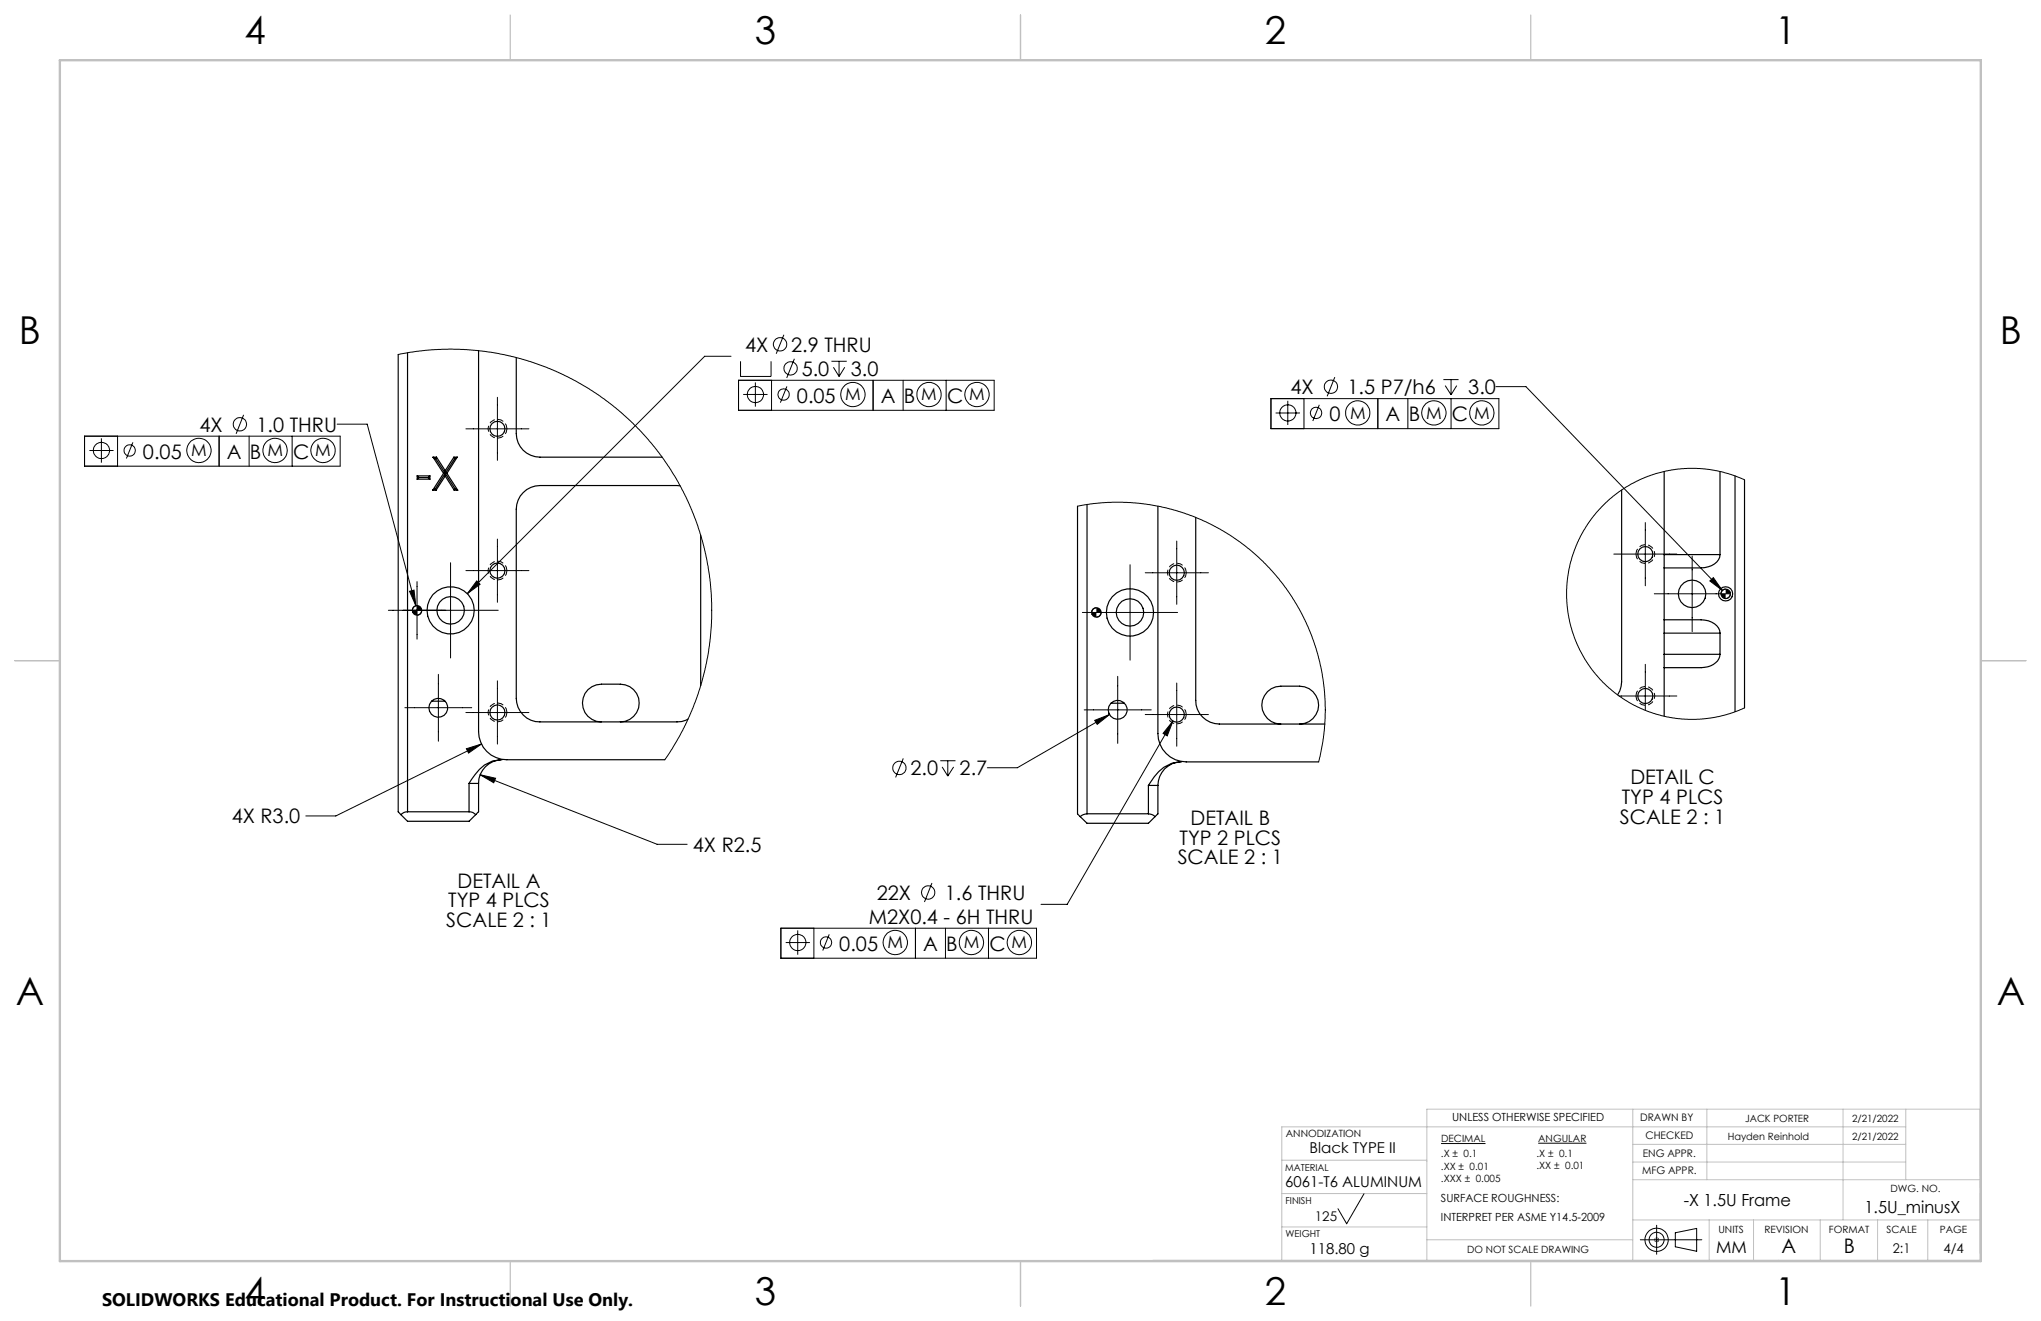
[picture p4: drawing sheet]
<svg xmlns="http://www.w3.org/2000/svg" width="432mm" height="279mm" viewBox="0 0 432 279" stroke-linecap="round" stroke-linejoin="round" font-family="sans-serif">
<g fill="none" stroke="#000" stroke-width=".21">
<path d="M84.2 75l4-.7 4.4-.4h4.7l3.9 .3 4.4 .6 3.4 .8 3.3 .9 4.8 1.8 3.9 1.9 3.7 2.1 3.1 2.1 3.2 2.5 2.9 2.6 3.3 3.6 2.1 2.6 2.6 3.6 2.3 4 1.6 3.4 1.6 3.9 1.2 3.7 .9 3.7 .7 4.6 .3 3.1 .1 5.3-.3 3.9-.6 4.2-.7 3.1-1.3 4.4-1.1 3.2-2.1 4.6-2.3 4-1.5 2.3M154.7 75.4h-5.6l-50.2 50.2M156.7 76.4v3.2h6.4v-3.2M165.8 70.8l-1.6 4M168.1 75.9l-1.7 4M175.9 76.4h3.2M176.3 77.7l1.2 1.9M177.5 76.4v3.2M178.7 77.7l-1.2 1.9M282.4 79.8l-1.6 4M17.9 92.3h54.1v6.3h-54.1zM18.9 95.3h5.1"/>
<path d="M21.4 92.7v5.2M24.9 92.3v6.3M28.1 93.6l-1.4 3.4M46.4 92.3v6.3M51.5 87.7l-1.5 4.1M52.7 92.3v6.3M61.8 92.3v6.3M71.3 89.7h6.4l10.3 38.4M98.6 90.7h13.3M105.2 84v13.4M156.2 80.4h54.1v6.4h-54.1zM157.2 83.4h5.2"/>
<path d="M159.8 80.9v5.1M163.2 80.4v6.4M166.5 81.7l-1.4 3.5M184.7 80.4v6.4M191.1 80.4v6.4M200.2 80.4v6.4M268.9 84.3h48.2v6.4h-48.2zM269.9 87.3h5.1M272.5 84.8v5.1M275.9 84.3v6.4M279.1 85.6l-1.4 3.4M291.5 84.3v6.4"/>
<path d="M297.9 84.3v6.4M305.4 80.3h3.2M305.8 81.6l1.2 1.9M307 80.3v3.2M307 84.3v6.4M308.2 81.6l-1.2 1.9M316.5 81.8h6.3l41.6 43.1M95.3 119v20.2M105.2 114v13.4M228 107.1l5.2-.8h6l3.2 .3 3.2 .6 4.4 1.1 5.2 2.1 4.7 2.6 4.3 3.1 4.4 4.1 3.5 4.3 2.7 4.3 1.5 2.8 1.3 3.1 1.6 5.2 .9 5.6 .3 5.2-.4 5.3-1 5.1M239.1 119.5v20.1M249 114.4v13.4"/>
<path d="M341.4 117.2h13.4M348.1 110.5v13.4M358 117.6v16M369.1 101.5l-2.8-1.1-3.1-.8-3.5-.5h-3.9l-3.2 .5-2.4 .6-3.2 1.2-3.1 1.7-2.6 1.8-2.6 2.4-2.1 2.6-1.5 2.1-1.4 2.8-1.1 3-.7 2.8-.5 4 .1 3.5 .5 3.2 1.1 3.5 1.1 2.7 1.5 2.6 1.8 2.4 2.9 3 2.5 2 2.8 1.7 3.2 1.4 3.9 1.1 3 .4h3.8l3.2-.4 3.2-.8 3.1-1.2M82.2 129.1h23.2M86.6 125.1l1-.3 .4 3.3zM88.2 128.1l-.4 .1a.91 .91 0 0 0-.6 .9M88.2 123v12.2M89.2 129.1a.96 .96 0 0 1-1 1M98.6 120.7h13.3M100.9 122.9l.7 .7-2.7 2zM229 129.5h20.1"/>
<path d="M232 128.6h-.2a.97 .97 0 0 0-.8 .9M233 129.5l-.1 .2a.97 .97 0 0 1-.9 .8M242.3 121.1h13.4M350 125.6h16M361.7 122.9l.8-.7 1.9 2.7zM365.1 124.6a1.02 1.02 0 0 0-1 1M366.1 125.6a1.02 1.02 0 0 1-1 1M85.7 149.7h14.1M92.7 142.6v14.2M98.6 150.7h13.3M98.7 158.4l3.1-1-2.7 1.9zM101.8 157.4l-30.8 15.2h-6.3"/>
<path d="M105.2 144v13.4M229.4 150.1h14.2M231.6 152.4l3.1-1.3-2.6 2.1zM234.7 151.1l-19.5 11.3h-6.3M236.5 143.1v14.1M242.3 151.1h13.4M248.1 152.5l-1.2 3.1-.8-.5zM248.1 152.5l-22.3 38.8h-5.6M249 144.5v13.3M342.5 147.2h12.3M348.1 140.5v9.7M101.6 163.9l3.2 .7-.3 1z"/>
<path d="M101.6 163.9l37.4 14.7h6.4M191.1 160.4l-1.6 4M198.9 160.9h3.2M199.3 162.2l1.2 1.9M200.5 160.9v3.2M201.8 162.2l-1.3 1.9M165.2 196.3h54.1v6.4h-54.1zM166.2 199.4h5.1M168.8 196.8v5.1M172.2 196.3v6.4M175.4 197.6l-1.3 3.4M193.7 196.3v6.4"/>
<path d="M197.2 186.8l-1.6 4M200 196.3v6.4M209.1 196.3v6.4M288.6 252.5l-3.7 6.3-1.8-3.1M304.9 241.9h9.4M325.4 241.8h10.2M350.5 259.2v6.1M347 262.2h13M350.1 261.9l.7 .7M350.8 261.9l-.7 .7M354.4 260.7l4.6-.9v4.9l-4.6-1z"/>
<circle cx="165" cy="72.8" r="1.41"/>
<circle cx="167.3" cy="77.9" r="1.4"/>
<circle cx="21.5" cy="95.3" r="1.71"/>
<circle cx="27.4" cy="95.3" r="1.2"/>
<circle cx="42.1" cy="95.3" r="2.57"/>
<circle cx="50.8" cy="89.7" r="1.42"/>
<circle cx="58.2" cy="95.3" r="2.58"/>
<circle cx="68.3" cy="95.3" r="2.57"/>
<circle cx="159.8" cy="83.5" r="1.72"/>
<circle cx="165.8" cy="83.4" r="1.2"/>
<circle cx="180.5" cy="83.4" r="2.57"/>
<circle cx="196.5" cy="83.4" r="2.57"/>
<circle cx="206.7" cy="83.4" r="2.57"/>
<circle cx="272.5" cy="87.3" r="1.71"/>
<circle cx="278.4" cy="87.3" r="1.2"/>
<circle cx="281.6" cy="81.8" r="1.42"/>
<circle cx="287.2" cy="87.3" r="2.58"/>
<circle cx="303.3" cy="87.3" r="2.58"/>
<circle cx="313.5" cy="87.3" r="2.59"/>
<circle cx="190.3" cy="162.4" r="1.41"/>
<circle cx="168.8" cy="199.4" r="1.71"/>
<circle cx="174.8" cy="199.3" r="1.2"/>
<circle cx="189.4" cy="199.4" r="2.57"/>
<circle cx="196.4" cy="188.8" r="1.41"/>
<circle cx="205.5" cy="199.4" r="2.58"/>
<circle cx="215.7" cy="199.4" r="2.57"/>
<circle cx="350.5" cy="262.2" r="2.45"/>
<circle cx="350.5" cy="262.2" r="1.59"/>
</g>
<g fill="none" stroke="#c0c0c0" stroke-width=".21">
<path d="M345.4 234.6v32M361.1 234.6v14.9M389.9 234.6v23.4M403.2 234.6v14.9M403.2 238.3h-132v28.3M271.2 245.4h30.7M271.2 252.4h30.7M271.2 259.5h30.7M345.4 249.5h73.5M345.4 258h73.5M345.4 242h57.8M345.4 245.8h57.8"/>
<path d="M361.6 258v8.6M371 258v8.6M385.1 258v8.6M397.2 258v8.6M407.8 258v8.6M243.9 266.6h175M301.9 262.2h43.5M350 262.2h1M350.1 261.9l.7 .7M350.5 261.7v1M350.8 261.9l-.7 .7M418.9 265.1v-30.5h-117v32"/>
</g>
<path d="M107.3 90.7a2 2 0 0 1-2.8 1.8 2 2 0 0 1-.7-3.2 2 2 0 0 1 3.3 .6l.2 .8M346.1 117.2a2 2 0 0 0 2.8 1.8 2 2 0 0 0 .6-3.2 2 2 0 0 0-3.2 .6l-.2 .8M107.3 120.7a2 2 0 0 1-2.8 1.8 2 2 0 0 1-.7-3.2 2 2 0 0 1 3.3 .6l.2 .8M251 121.1a2 2 0 0 1-2.8 1.9 2 2 0 0 1-.6-3.3 2 2 0 0 1 3.2 .7l.2 .7M107.3 150.7a2 2 0 0 1-2.8 1.8 2 2 0 0 1-.7-3.2 2 2 0 0 1 3.3 .6l.2 .8M251 151.1a2 2 0 0 1-2.8 1.9 2 2 0 0 1-.6-3.3 2 2 0 0 1 3.2 .7l.2 .7M346.1 147.2a2 2 0 0 0 2.8 1.8 2 2 0 0 0 .6-3.2 2 2 0 0 0-3.2 .6l-.2 .8" fill="none" stroke="#000" stroke-width=".21" stroke-dasharray="1.3 .6" stroke-dashoffset=".1" stroke-linecap="butt"/>
<path d="M418.9 234.6v32" fill="none" stroke="#c0c0c0" stroke-width=".21" stroke-dasharray="15.2 1.3 1.3 1.3" stroke-dashoffset="1.2"/>
<path d="M108 3.2v9.5M215.9 3.2v9.5M323.8 3.2v9.5M3.1 139.7h9.6M419.1 139.7h9.5M108 266.7v9.6M215.9 266.7v9.6M323.8 266.7v9.6" fill="none" stroke="#c0c0c0" stroke-width=".25"/>
<path d="M12.7 12.7h406.4v254h-406.4z" fill="none" stroke="#c0c0c0" stroke-width=".5"/>
<g fill="#000">
<path d="M87.2 129.1a1.02 1.02 0 0 0 1 1v-1zM88.2 128.1v1h1a.95 .95 0 0 0-1-1zM231 129.5a1.02 1.02 0 0 0 1 1v-1zM232 128.6v.9h1l-.1-.1a.91 .91 0 0 0-.9-.8zM364.1 125.6a1.02 1.02 0 0 0 1 1v-1zM365.1 124.6v1h1a1.02 1.02 0 0 0-1-1z"/>
<path d="M86.6 125.1l1.4 3-.4-3.3zM100.9 122.9l-2 2.7 2.7-2zM98.7 158.4l.4 .9 2.7-1.9zM101.6 163.9l2.9 1.7 .3-1zM231.6 152.4l.5 .8 2.6-2.1zM248.1 152.5l-2 2.6 .8 .5zM361.7 122.9l2.7 2-1.9-2.7z"/>
</g>
<g fill="none" stroke="#000" stroke-width=".25">
<path d="M84.2 75v96.7l.6 .6M86.2 74.6v97.1M101.2 74.2v80.5a6 6 0 0 0 6 6h33.5M109.2 75.6v16.1a5 5 0 0 0 5 5h25.9M91.6 96.7h.8M91.6 96.7l2.2 3.4M91.6 96.7l.6 .3M92.2 97l2 3.1M92.4 96.7l1.8 2.9M92.4 96.7l-.2 .3M94.2 99.6v1.1M96 96.7h.7"/>
<path d="M96 96.7l-1.8 2.9M96 96.7l.2 .3M96.2 97l-2 3.1M96.7 96.7l-2.2 3.4M96.7 96.7l-.5 .3M352.1 99.7v17.6M363.9 99.7v17.6M88.3 101.4h2.6M88.3 100.6h2.6M88.3 100.6v.8M88.3 100.6l.3 .4M88.6 101h2"/>
<path d="M88.6 101l-.3 .4M90.6 101l.3 .4M90.9 100.6v.8M90.9 100.6l-.3 .4M91.5 103.7h.8M92.1 103.4l-.6 .3M92.1 103.4l.2 .3M93.8 100.1l-2.3 3.6M93.8 100.1h.7M94.2 100.1h.1M94.2 100.7l-1.9 3M94.2 100.7l1.9 3"/>
<path d="M94.2 100.1l2.1 3.3M94.2 100.1l-2.1 3.3M94.5 100.1l2.3 3.6M96.1 103.7h.7M96.3 103.4l.5 .3M96.3 103.4l-.2 .3M143.9 102.8l-29.7-.1a5.1 5.1 0 0 0-5 5v40a5 5 0 0 0 5 5h29l1-.1 1.4-.5M148.2 113.2v31.8M228 107.1v65l.5 .6M230 106.7v65.4M245 107.1v48.1a6 6 0 0 0 6 5.9h28M253 109.4v38.7a5 5 0 0 0 5 5h22.3"/>
<path d="M343.1 103.6v40.6l-.4 1.9-.5 .9M352.1 117.3v2.8M352.1 117.3h11.8M363.9 117.3a3.2 3.2 0 0 1-3.2 2.8h-8.6M367.1 100.6v49.9M369.1 101.5v48.2M352.1 131.1h7.8a3.6 3.6 0 0 1 4 2.8M352.1 138.4v2.8M352.1 131.1v2.8M352.1 120.1v11M352.1 133.9v4.5M352.1 138.4h11.8"/>
<path d="M352.1 133.9h11.8M363.9 138.4a3.5 3.5 0 0 1-4 2.8h-7.8M363.9 133.9v4.5M91.3 148.3h2.9M127.2 152.7a4 4 0 0 1-4-4 4 4 0 0 1 4-4h4a4 4 0 0 1 4 4 4 4 0 0 1-4 4M235 148.7h2.9M271 153.1a4 4 0 0 1-4.1-4 4 4 0 0 1 4.1-4h4a4 4 0 0 1 4 4 4 4 0 0 1-4 4M352.1 141.2v10.3M84.8 172.3l1.4 1.4h13l1.4-1.4M86.2 171.7a1.92 1.92 0 0 0-1.4 .6M86.2 171.7h13M99.2 165.7h2"/>
<path d="M99.2 171.7a1.78 1.78 0 0 1 1.4 .6M99.2 165.7v6M101.2 165.7v6l-.6 .6M105.9 160.7a7.4 7.4 0 0 0-6.1 4l-.6 1M106.2 160.7a5 5 0 0 0-5 5M228.5 172.7l1.5 1.4h13l1.4-1.4M230 172.1l-.8 .2-.7 .4M230 172.1h13M243 172.1l.7 .2 .7 .4M243 166.1h2M243 166.1v6M245 166.1v6l-.6 .6"/>
<path d="M249.7 161.1a7.4 7.4 0 0 0-6.1 4.1l-.6 .9M250 161.1a4.9 4.9 0 0 0-5 5"/>
<circle cx="105.2" cy="90.7" r="1.6"/>
<circle cx="348.1" cy="117.2" r="1.61"/>
<circle cx="88.2" cy="129.1" r=".99"/>
<circle cx="95.3" cy="129.1" r="5"/>
<circle cx="95.3" cy="129.1" r="2.91"/>
<circle cx="105.2" cy="120.7" r="1.61"/>
<circle cx="232" cy="129.5" r=".99"/>
<circle cx="239.1" cy="129.5" r="2.9"/>
<circle cx="239.1" cy="129.5" r="5"/>
<circle cx="249" cy="121.1" r="1.61"/>
<circle cx="358" cy="125.6" r="2.91"/>
<circle cx="365.1" cy="125.6" r="1.51"/>
<circle cx="365.1" cy="125.6" r=".99"/>
<circle cx="92.7" cy="149.7" r="2"/>
<circle cx="105.2" cy="150.7" r="1.61"/>
<circle cx="236.5" cy="150.1" r="2"/>
<circle cx="249" cy="151.1" r="1.61"/>
<circle cx="348.1" cy="147.2" r="1.61"/>
</g>
<g font-size="8.1">
<text x="51.7" y="9.3">4</text>
<text x="159.7" y="9.3">3</text>
<text x="267.6" y="9.3">2</text>
<text x="375.6" y="9.3">1</text>
<text x="4" y="72.8">B</text>
<text x="423.1" y="72.8">B</text>
<text x="3.3" y="212.5">A</text>
<text x="422.4" y="212.5">A</text>
<text x="51.7" y="276">4</text>
<text x="159.7" y="276">3</text>
<text x="267.6" y="276">2</text>
<text x="375.6" y="276">1</text>
</g>
<g font-size="4.2">
<text x="157.7" y="74.4">4X</text>
<text x="167.4" y="74.4">2.9 THRU</text>
<text x="169.6" y="79.4">5.0</text>
<text x="180" y="79.4">3.0</text>
<text x="273" y="83.3">4X</text>
<text x="285.1" y="83.3">1.5 P7/h6</text>
<text x="310.6" y="83.3">3.0</text>
<text x="168.6" y="85.2">0.05</text>
<text x="186.3" y="85.2">A</text>
<text x="191.2" y="85.2">B</text>
<text x="200.4" y="85.2">C</text>
<text x="281.3" y="89.1">0</text>
<text x="293.1" y="89.1">A</text>
<text x="298" y="89.1">B</text>
<text x="307.2" y="89.1">C</text>
<text x="42.2" y="91.3">4X</text>
<text x="54.3" y="91.3">1.0 THRU</text>
<text x="30.2" y="97">0.05</text>
<text x="48" y="97">A</text>
<text x="52.9" y="97">B</text>
<text x="62" y="97">C</text>
<text x="192.6" y="164">2.0</text>
<text x="203" y="164">2.7</text>
<text x="344.9" y="165.9">DETAIL C</text>
<text x="343.1" y="170.1">TYP 4 PLCS</text>
<text x="49" y="174.2">4X R3.0</text>
<text x="249.5" y="178.7">TYP 2 PLCS</text>
<text x="251.9" y="174.5">DETAIL B</text>
<text x="342.7" y="174.2">SCALE 2 : 1</text>
<text x="146.6" y="180.2">4X R2.5</text>
<text x="249.2" y="182.8">SCALE 2 : 1</text>
<text x="94.8" y="191.9">TYP 4 PLCS</text>
<text x="96.8" y="187.7">DETAIL A</text>
<text x="185.5" y="190.3">22X</text>
<text x="199.9" y="190.3">1.6 THRU</text>
<text x="94.4" y="196.1">SCALE 2 : 1</text>
<text x="183.8" y="195.4">M2X0.4 - 6H THRU</text>
<text x="177.6" y="201.1">0.05</text>
<text x="195.3" y="201.1">A</text>
<text x="200.2" y="201.1">B</text>
<text x="209.3" y="201.1">C</text>
<text x="376.9" y="265">A</text>
<text x="390.1" y="265">B</text>
</g>
<text font-size="3.8" x="21.6" y="276.3">SOLIDWORKS Educational Product. For Instructional Use Only.</text>
<g font-size="3.6">
<text x="178.8" y="84.7">M</text>
<text x="194.9" y="84.7">M</text>
<text x="205.1" y="84.7">M</text>
<text x="285.6" y="88.6">M</text>
<text x="301.7" y="88.6">M</text>
<text x="311.9" y="88.6">M</text>
<text x="40.5" y="96.5">M</text>
<text x="56.6" y="96.5">M</text>
<text x="66.7" y="96.5">M</text>
<text x="187.8" y="200.6">M</text>
<text x="203.9" y="200.6">M</text>
<text x="214" y="200.6">M</text>
</g>
<g font-size="3.5">
<text x="356.2" y="255">-X 1.5U Frame</text>
<text x="394.5" y="256.5">1.5U_minusX</text>
<text x="363.1" y="265">MM</text>
</g>
<g font-size="3.2">
<text x="277" y="244">Black TYPE II</text>
<text x="271.9" y="251">6061-T6 ALUMINUM</text>
<text x="277.1" y="265.3">118.80 g</text>
</g>
<g font-size="2.8">
<text x="278.2" y="258.2">125</text>
<text x="400.5" y="265">2:1</text>
<text x="411.2" y="265">4/4</text>
</g>
<g font-size="2.4">
<text x="307.2" y="237.2">UNLESS OTHERWISE SPECIFIED</text>
<text x="304.8" y="254.3">SURFACE ROUGHNESS:</text>
<text x="304.8" y="258.2">INTERPRET PER ASME Y14.5-2009</text>
</g>
<g font-size="2.2">
<text x="347" y="237.2">DRAWN BY</text>
<text x="347.6" y="244.7">ENG APPR.</text>
<text x="348.1" y="240.9">CHECKED</text>
<text x="347.4" y="248.4">MFG APPR.</text>
</g>
<g font-size="2.1">
<text x="369.2" y="237.4">JACK PORTER</text>
<text x="391.8" y="237.4">2/21/2022</text>
<text x="272.1" y="240.6">ANNODIZATION</text>
<text x="304.8" y="244.7">.X ± 0.1</text>
<text x="304.9" y="241.6">DECIMAL</text>
<text x="325" y="244.7">.X ± 0.1</text>
<text x="325.4" y="241.6">ANGULAR</text>
<text x="365.5" y="241.1">Hayden Reinhold</text>
<text x="391.8" y="241.1">2/21/2022</text>
<text x="304.8" y="247.4">.XX ± 0.01</text>
<text x="304.8" y="249.9">.XXX ± 0.005</text>
<text x="325" y="247.3">.XX ± 0.01</text>
<text x="400" y="252.1">DWG. NO.</text>
<text x="363.5" y="260.7">UNITS</text>
<text x="373.3" y="260.7">REVISION</text>
<text x="386.9" y="260.7">FORMAT</text>
<text x="399.1" y="260.7">SCALE</text>
<text x="410.4" y="260.7">PAGE</text>
<text x="310.4" y="265">DO NOT SCALE DRAWING</text>
</g>
<g font-size="2">
<text x="271.9" y="247.6">MATERIAL</text>
<text x="272" y="254.7">FINISH</text>
<text x="272" y="261.5">WEIGHT</text>
</g>
</svg>
